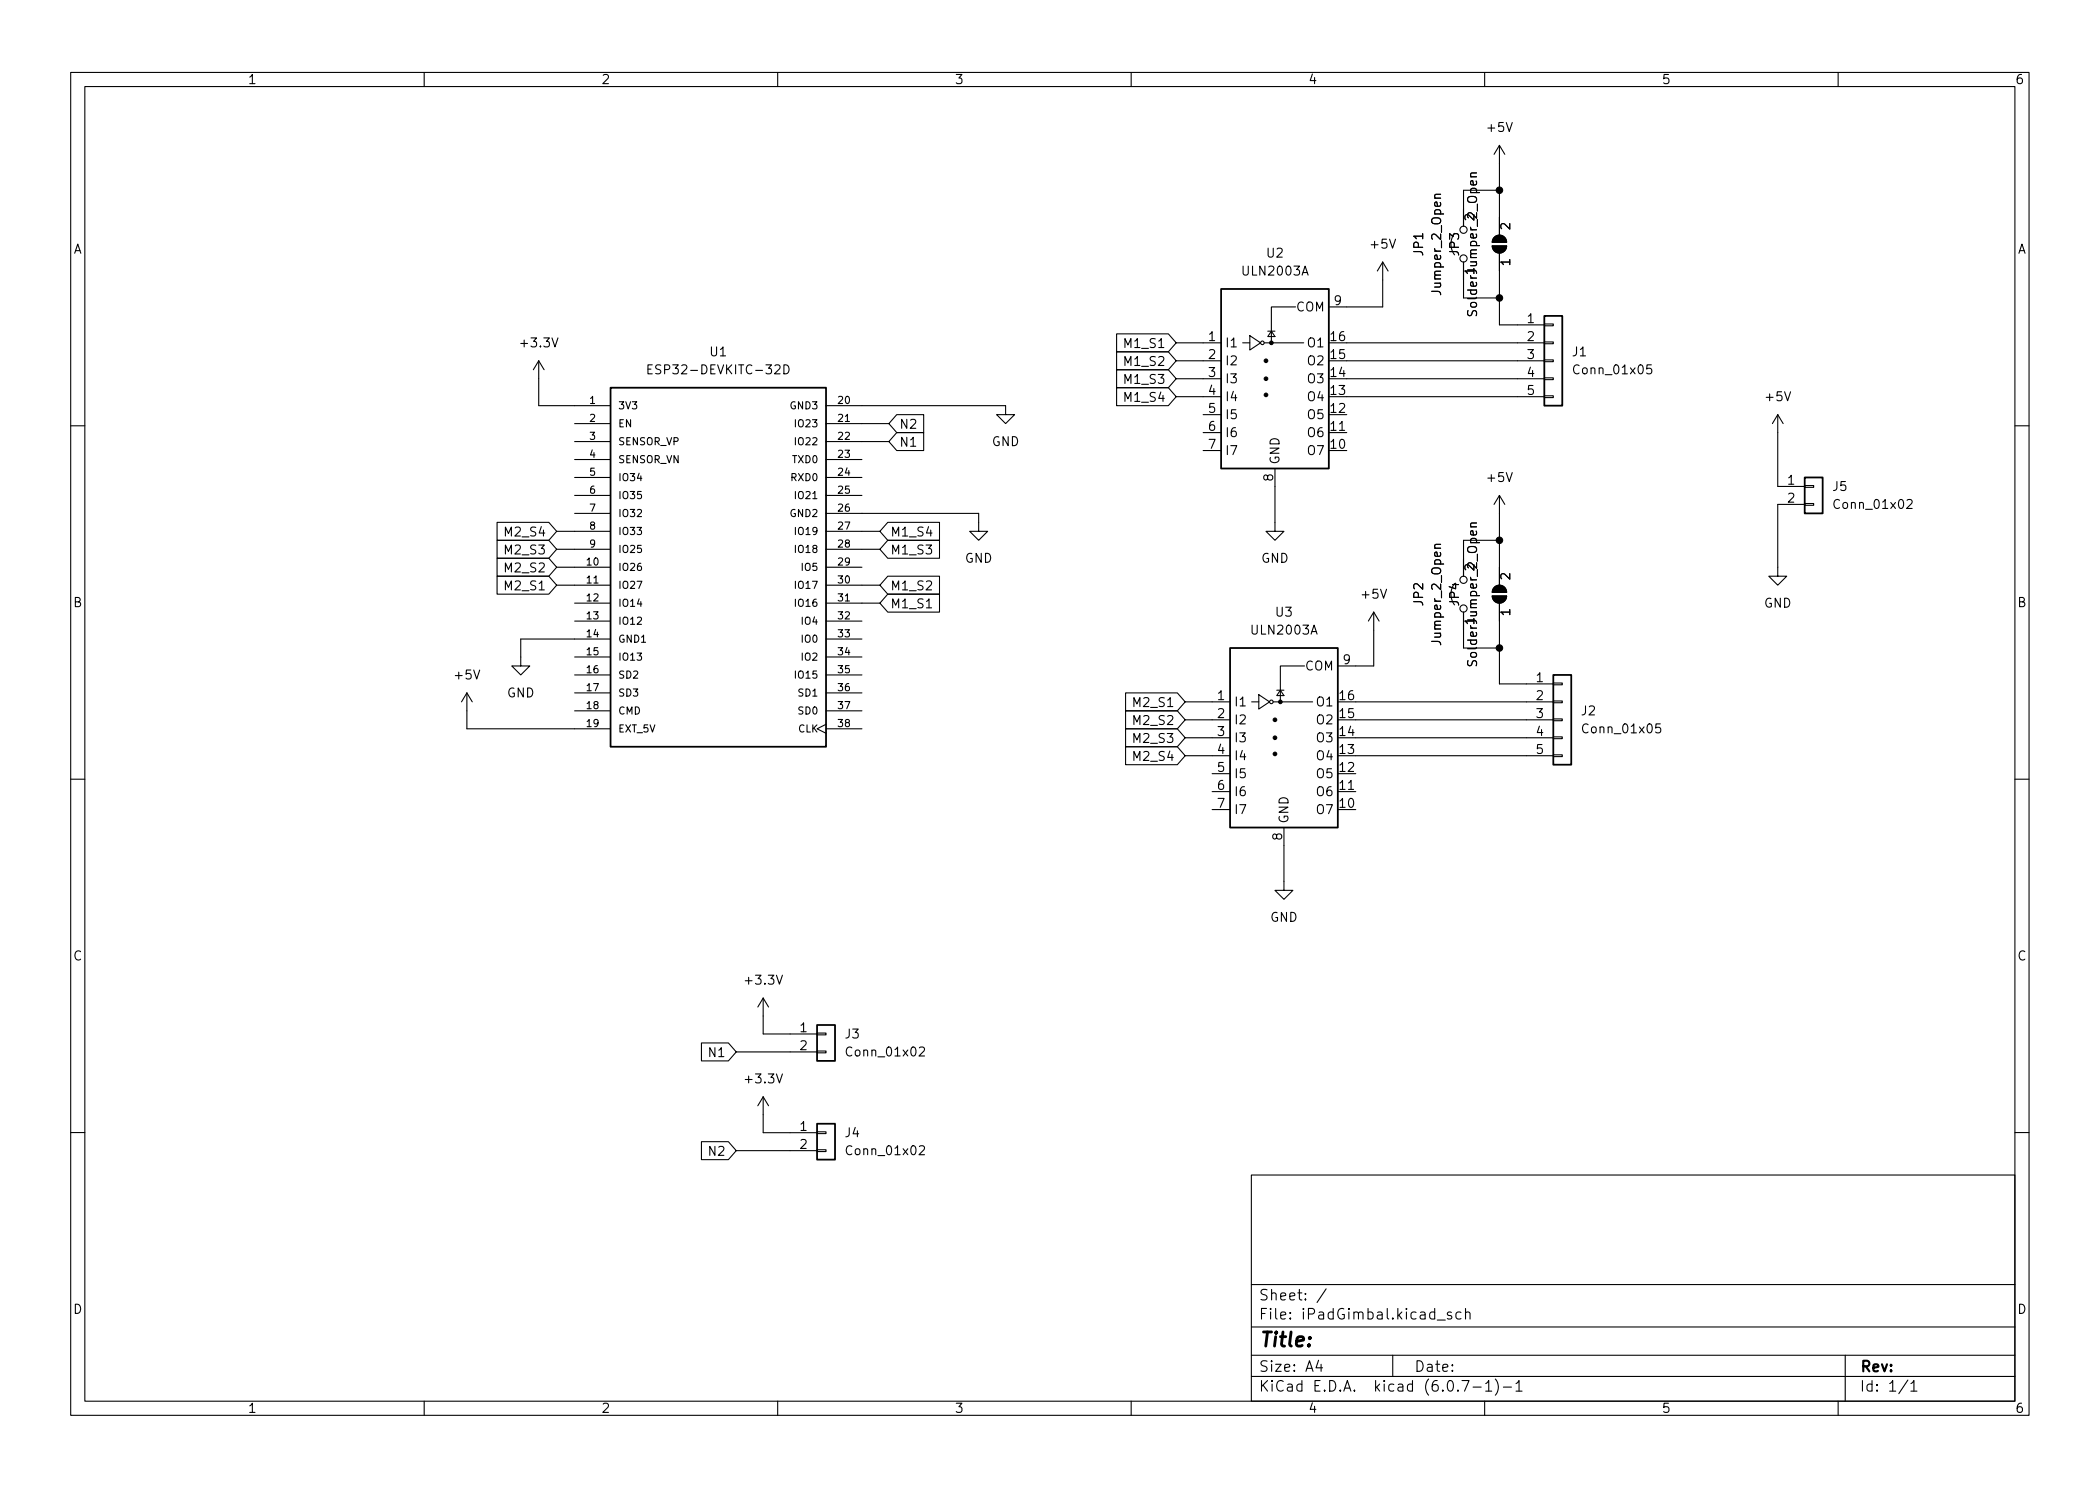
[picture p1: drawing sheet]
<svg xmlns="http://www.w3.org/2000/svg" width="297mm" height="210mm" viewBox="0 0 297 210" stroke-linecap="round" stroke-linejoin="round" font-family="sans-serif">
<g fill="none" stroke="#000" stroke-width=".15">
<path d="M10 10.2h277v190.1h-277zM12 12.2h273v186.1h-273zM60 10.2v2M110 10.2v2M160 10.2v2M210 10.2v2M260 10.2v2M195.6 37.1l-.8 1.2M195.6 37.1v6.3h-7.6M195.6 37.1l.7 1.2M203.8 27.5l-.8 .1-.1 .3 .1 .1M205.7 33a2.54 2.54 0 0 0 0 3.1"/>
<path d="M207 26.9h5.1M208 25h.9M208.9 24.5h-.8l-.1 .3 .1 .2M211.1 34.8h2a1.02 1.02 0 0 1-1 1 1.02 1.02 0 0 1-1-1zM211.1 34.3a1.02 1.02 0 0 1 1-1 1.02 1.02 0 0 1 1 1M211.1 34.3h2M212.1 35.8v10.2h6.3M212.1 20.6v12.7M212.1 20.6l-.8 1.2M212.1 20.6l.8 1.2M76.2 51l-.8 1.3M76.2 51v6.4h10.2"/>
<path d="M76.2 51l.8 1.3M81.3 59.9h5.1M91.7 52.2h.4M92.3 51.6h-.6v1.3h.6M110.9 51.6a.64 .64 0 0 1 .7 .7 .64 .64 0 0 1-.7 .6zM116.8 57.4h25.4v1.3h1.3l-1.3 1.2-1.2-1.2h1.2M116.8 59.9h8.9M126.8 58.7h3.9v2.5h-3.9l-1.1-1.3zM157.9 49.8h7.4l1.1 1.2-1.1 1.3h-7.4zM157.9 47.2h7.4l1.1 1.3-1.1 1.3h-7.4zM157.9 52.3h7.4l1.1 1.3-1.1 1.3h-7.4zM157.9 54.9h7.4l1.1 1.2-1.1 1.3h-7.4z"/>
<path d="M166.4 48.5h6.3M166.4 51h6.3M166.4 53.6h6.3M166.4 56.1h6.3M170.2 58.7h2.5M175.8 48.5h1M176.8 47.5l1.5 1-1.5 1zM178.8 48.5h5.6M179.3 46.9h1M179.8 46.9l.5 .7h-1zM183.3 43.4h-3.5v5.1M190.5 48.5h27.9"/>
<path d="M190.5 51h27.9M190.5 53.6h27.9M190.5 56.1h27.9M207 42.2h5.1M218.4 56h1.3v.3h-1.3zM218.4 53.5h1.3v.2h-1.3zM218.4 50.9h1.3v.3h-1.3zM218.4 48.4h1.3v.2h-1.3zM218.4 45.8h1.3v.3h-1.3zM233.6 51.6h-.6l-.1 .6 .2-.1 .4 .1 .1 .1v.5l-.2 .1h-.3l-.2-.1M251.5 58.7l-.8 1.2M251.5 58.7v10.1h3.8"/>
<path d="M251.5 58.7l.7 1.2M10 60.2h2M70.3 76.4h7.3l1.1 1.3-1.1 1.3h-7.3zM70.3 79h7.3l1.1 1.3-1.1 1.2h-7.3zM70.3 73.9h7.3l1.1 1.3-1.1 1.2h-7.3zM78.7 75.2h7.7M78.7 77.7h7.7M81.3 62.5h5.1M81.3 65h5.1M81.3 67.6h5.1M81.3 70.1h5.1M81.3 72.6h5.1"/>
<path d="M116.8 72.6h21.6v2.6h1.3l-1.3 1.2-1.2-1.2h1.2M116.8 62.5h8.9M116.8 65h5.1M116.8 67.6h5.1M116.8 70.1h5.1M116.8 75.2h7.7M116.8 77.7h7.7M125.6 76.4h7.3v2.6h-7.3l-1.1-1.3zM125.6 73.9h7.3v2.5h-7.3l-1.1-1.2zM126.8 61.2h3.9v2.5h-3.9l-1.1-1.2zM170.2 61.2h2.5M170.2 63.7h2.5"/>
<path d="M180.3 66.3v8.9h1.3l-1.3 1.2-1.2-1.2h1.2M188 61.2h2.5M203.8 77l-.8 .1-.1 .3 .1 .2M207 76.4h5.1M208 74.5h.9M208.9 74l-.8 .1-.1 .3 .1 .1M212.1 70.1v12.7M212.1 70.1l-.8 1.3M212.1 70.1l.8 1.3M255.3 71.2h1.2v.3h-1.2zM255.3 68.7h1.2v.3h-1.2zM255.3 71.4h-3.8v10.1h1.2l-1.2 1.3-1.3-1.3h1.3"/>
<path d="M269.7 70.8l.2-.1h.3l.2 .1 .1 .2-.1 .2-.7 .7h.8M285 60.2h2M66 98l-.7 1.3M66 98v5.1h20.4M66 98l.8 1.3M70.3 81.5h7.3l1.1 1.3-1.1 1.3h-7.3zM78.7 80.3h7.7M78.7 82.8h7.7M81.3 85.3h5.1M81.3 87.9h5.1M81.3 93h5.1M81.3 95.5h5.1"/>
<path d="M81.3 98h5.1M86.4 90.4h-12.7v3.8h1.2l-1.2 1.3-1.3-1.3h1.3M116.8 80.3h5.1M116.8 82.8h7.7M116.8 85.3h7.7M116.8 87.9h5.1M116.8 90.4h5.1M116.8 93h5.1M116.8 95.5h5.1M116.8 98h5.1M125.6 84.1h7.3v2.5h-7.3l-1.1-1.3zM125.6 81.5h7.3v2.6h-7.3l-1.1-1.3z"/>
<path d="M131 86h.8M159.2 98h7.3l1.1 1.3-1.1 1.3h-7.3zM167.6 99.3h6.4M177 99.3h1.1M178.1 98.3l1.5 1-1.5 1zM180.1 99.3h5.6M180.6 97.7h1M181.1 97.7l.5 .7h-1zM184.5 94.2h-3.4v5.1M191.8 99.3h27.9M194.3 86.6l-.8 1.3M194.3 86.6v7.6h-5.1"/>
<path d="M194.3 86.6l.8 1.3M205.7 82.5a2.54 2.54 0 0 0 0 3.1M207 91.7h5.1M211.1 84.3h2a1.02 1.02 0 0 1-1 1 1.02 1.02 0 0 1-1-1zM211.4 83.1a1.02 1.02 0 0 1 1.1-.2 1.02 1.02 0 0 1 .6 .9h-2l.1-.4zM212.1 85.3v11.5h7.6M219.7 99.2h1.3v.2h-1.3zM219.7 96.6h1.3v.3h-1.3zM10 110.2h2M81.3 100.6h5.1M116.8 102.5l-1.2 .6 1.2 .7M116.8 100.6h5.1"/>
<path d="M116.8 103.1h5.1M159.2 105.7h7.3l1.1 1.2-1.1 1.3h-7.3zM159.2 103.1h7.3l1.1 1.3-1.1 1.3h-7.3zM159.2 100.6h7.3l1.1 1.2-1.1 1.3h-7.3zM167.6 101.8h6.4M167.6 104.4h6.4M167.6 106.9h6.4M171.4 112h2.6M171.4 109.5h2.6M171.4 114.5h2.6M181.6 117.1v8.9h1.3l-1.3 1.2-1.3-1.2h1.3M189.2 112h2.6"/>
<path d="M191.8 101.8h27.9M191.8 104.4h27.9M191.8 106.9h27.9M219.7 106.8h1.3v.3h-1.3zM219.7 104.3h1.3v.2h-1.3zM219.7 101.7h1.3v.3h-1.3zM234.8 102.4h-.6v.6l.2-.1 .4 .1 .1 .1-.1 .5-.1 .1h-.3l-.2-.1M285 110.2h2M99.2 147.6h3.8l1.1 1.2-1.1 1.3h-3.8zM104.1 148.8h11.5M107.9 155.2v5.1h7.7M107.9 155.2l-.7 1.3"/>
<path d="M107.9 141.2v5.1h7.7M107.9 155.2l.8 1.3M107.9 141.2l-.7 1.3M107.9 141.2l.8 1.3M115.6 148.7h1.2v.3h-1.2zM115.6 146.2h1.2v.2h-1.2zM130 148.3l.2-.2h.3l.2 .2 .1 .2-.1 .2-.7 .7h.8M10 160.2h2M99.2 161.5h3.8l1.1 1.3-1.1 1.3h-3.8zM104.1 162.8h11.5M115.6 162.7h1.2v.2h-1.2zM115.6 160.1h1.2v.3h-1.2z"/>
<path d="M130 162.2l.2-.1h.3l.2 .1 .1 .3-.1 .2-.7 .7h.8M177 166.3h108v32h-108zM285 160.2h2M60 198.3v2M110 198.3v2M160 198.3v2M177 194.8h108M177 191.8h108M177 187.8h108M177 181.8h108M186.5 192.5l-.4 1h1M186.9 193v1"/>
<path d="M187.6 182.4l-1.3 1.9M197 191.8v3M203.3 186.8h1.1M205.3 185.7l-.4-.1-.2 .2 .1 .3 .5 .1 .1 .1-.1 .3h-.2h-.4M206.6 185.7l-.4-.1-.3 .3v.4l.2 .3h.1h.4M206.8 195.3h1l-.7 1.5M207.3 185.8a.37 .37 0 0 1 .6 0v.8M207.3 185.1v1.5M208.4 196.3h1.1M210 198.3v2M210.1 195.8l.5-.5v1.5M210.1 196.8h.9"/>
<path d="M211.5 195.1a1.72 1.72 0 0 1 0 2.3M212.6 196.3h1.2M214.4 195.8l.5-.5v1.5M214.4 196.8h.9M260 198.3v2M261 191.8v6.5M269.9 195.3l-1.3 1.9M270.3 195.8l.4-.5v1.5M270.3 196.8h.9"/>
<circle cx="207" cy="32.5" r=".51"/>
<circle cx="207" cy="36.6" r=".51"/>
<circle cx="178.6" cy="48.5" r=".25"/>
<circle cx="179.8" cy="99.3" r=".25"/>
<circle cx="207" cy="86.1" r=".51"/>
<circle cx="207" cy="82" r=".51"/>
</g>
<path d="M86.4 54.9h30.4v50.8h-30.4zM172.7 40.9h15.3v25.4h-15.3zM218.4 44.7h2.6v12.7h-2.6zM255.3 67.6h2.5v5h-2.5zM174 91.7h15.2v25.4h-15.2zM219.7 95.5h2.5v12.7h-2.5zM115.6 159h2.5v5.1h-2.5zM115.6 145h2.5v5.1h-2.5z" fill="none" stroke="#000" stroke-width=".25"/>
<g fill="#000" stroke="#000" stroke-width=".15">
<path d="M211.1 34.8h2a1.02 1.02 0 0 1-1 1 1.02 1.02 0 0 1-1-1zM211.4 33.6a1.02 1.02 0 0 1 1.1-.3 1.02 1.02 0 0 1 .6 1h-2l.1-.4zM211.1 84.3h2a1.02 1.02 0 0 1-1 1 1.02 1.02 0 0 1-1-1zM211.4 83.1a1.02 1.02 0 0 1 1.1-.2 1.02 1.02 0 0 1 .6 .9h-2l.1-.4z"/>
<circle cx="212.1" cy="26.9" r=".46"/>
<circle cx="179.1" cy="55.9" r=".25"/>
<circle cx="179.1" cy="53.6" r=".25"/>
<circle cx="179.1" cy="51" r=".25"/>
<circle cx="179.8" cy="48.5" r=".25"/>
<circle cx="212.1" cy="42.2" r=".46"/>
<circle cx="212.1" cy="76.4" r=".46"/>
<circle cx="181.1" cy="99.3" r=".25"/>
<circle cx="212.1" cy="91.7" r=".46"/>
<circle cx="180.3" cy="106.7" r=".25"/>
<circle cx="180.3" cy="101.8" r=".25"/>
<circle cx="180.3" cy="104.4" r=".25"/>
</g>
<text font-size="2.8" x="178" y="190.6">Title:</text>
<g font-size="2.1">
<text x="178" y="184">Sheet: /</text>
<text x="178" y="186.7">File: iPadGimbal.kicad_sch</text>
<text x="178" y="196.9">KiCad E.D.A. kicad (6.0.7-1)-1</text>
<text x="178" y="194.1">Size: A4</text>
<text x="200" y="194.1">Date:</text>
<text x="263" y="194.1">Rev:</text>
<text x="263" y="196.9">Id: 1/1</text>
</g>
<g font-size="1.8">
<text x="35" y="11.9">1</text>
<text x="85" y="11.9">2</text>
<text x="135" y="11.9">3</text>
<text x="185" y="11.9">4</text>
<text x="235" y="11.9">5</text>
<text x="285" y="11.9">6</text>
<text x="210.5" y="18.7">+5V</text>
<text x="10.3" y="35.9">A</text>
<text x="194" y="35.2">+5V</text>
<text x="208.5" y="31.2" transform="rotate(-90 208.5 31.2)">2</text>
<text x="213.6" y="32.5" transform="rotate(-90 213.6 32.5)">2</text>
<text x="285.3" y="35.9">A</text>
<text x="175.9" y="39">ULN2003A</text>
<text x="179.2" y="36.4">U2</text>
<text x="201.3" y="36.1" transform="rotate(-90 201.3 36.1)">JP1</text>
<text x="203.8" y="41.5" transform="rotate(-90 203.8 41.5)">Jumper_2_Open</text>
<text x="206.4" y="36.1" transform="rotate(-90 206.4 36.1)">JP3</text>
<text x="208.5" y="38.8" transform="rotate(-90 208.5 38.8)">1</text>
<text x="213.6" y="37.6" transform="rotate(-90 213.6 37.6)">1</text>
<text x="183.3" y="44.1">COM</text>
<text x="188.7" y="43.2">9</text>
<text x="208.9" y="44.2" transform="rotate(-90 208.9 44.2)">SolderJumper_2_Open</text>
<text x="216" y="45.7">1</text>
<text x="73.9" y="49.1">+3.3V</text>
<text x="92.8" y="53">ESP32-DEVKITC-32D</text>
<text x="100.5" y="50.4">U1</text>
<text x="159.3" y="51.8">M1_S2</text>
<text x="159.3" y="49.2">M1_S1</text>
<text x="171" y="48.3">1</text>
<text x="171" y="50.8">2</text>
<text x="171" y="53.3">3</text>
<text x="173.2" y="49.1">I1</text>
<text x="173.2" y="51.7">I2</text>
<text x="185.1" y="51.7">O2</text>
<text x="185.1" y="49.1">O1</text>
<text x="188.2" y="53.3">14</text>
<text x="188.2" y="50.8">15</text>
<text x="188.2" y="48.3">16</text>
<text x="216" y="48.3">2</text>
<text x="216" y="50.8">3</text>
<text x="216" y="53.3">4</text>
<text x="222.4" y="50.4">J1</text>
<text x="222.9" y="53">Conn_01x05</text>
<text x="159.3" y="54.3">M1_S3</text>
<text x="159.3" y="56.9">M1_S4</text>
<text x="171" y="55.9">4</text>
<text x="171" y="58.4">5</text>
<text x="173.2" y="54.2">I3</text>
<text x="173.2" y="56.8">I4</text>
<text x="173.2" y="59.3">I5</text>
<text x="185.1" y="59.3">O5</text>
<text x="185.1" y="56.8">O4</text>
<text x="185.1" y="54.2">O3</text>
<text x="188.2" y="58.4">12</text>
<text x="188.2" y="55.9">13</text>
<text x="216" y="55.9">5</text>
<text x="249.9" y="56.8">+5V</text>
<text x="127.2" y="60.7">N2</text>
<text x="127.2" y="63.2">N1</text>
<text x="140.3" y="63.1">GND</text>
<text x="171" y="61">6</text>
<text x="171" y="63.5">7</text>
<text x="173.2" y="61.8">I6</text>
<text x="173.2" y="64.4">I7</text>
<text x="181" y="65.8" transform="rotate(-90 181 65.8)">GND</text>
<text x="185.1" y="64.4">O7</text>
<text x="185.1" y="61.8">O6</text>
<text x="188.2" y="63.5">10</text>
<text x="188.2" y="61">11</text>
<text x="180.1" y="68.1" transform="rotate(-90 180.1 68.1)">8</text>
<text x="210.5" y="68.2">+5V</text>
<text x="252.9" y="68.6">1</text>
<text x="252.9" y="71.1">2</text>
<text x="259.3" y="69.5">J5</text>
<text x="71.7" y="75.9">M2_S4</text>
<text x="125.9" y="75.9">M1_S4</text>
<text x="259.7" y="72">Conn_01x02</text>
<text x="71.7" y="78.4">M2_S3</text>
<text x="71.7" y="83.5">M2_S1</text>
<text x="71.7" y="81">M2_S2</text>
<text x="125.9" y="78.4">M1_S3</text>
<text x="125.9" y="83.5">M1_S2</text>
<text x="136.5" y="79.6">GND</text>
<text x="178.4" y="79.6">GND</text>
<text x="208.5" y="80.8" transform="rotate(-90 208.5 80.8)">2</text>
<text x="213.6" y="82" transform="rotate(-90 213.6 82)">2</text>
<text x="10.3" y="85.9">B</text>
<text x="125.9" y="86.1">M1_S1</text>
<text x="177.2" y="89.8">ULN2003A</text>
<text x="180.5" y="87.2">U3</text>
<text x="192.7" y="84.7">+5V</text>
<text x="201.3" y="85.6" transform="rotate(-90 201.3 85.6)">JP2</text>
<text x="206.4" y="85.6" transform="rotate(-90 206.4 85.6)">JP4</text>
<text x="208.5" y="88.4" transform="rotate(-90 208.5 88.4)">1</text>
<text x="213.6" y="87.1" transform="rotate(-90 213.6 87.1)">1</text>
<text x="249.5" y="86">GND</text>
<text x="285.3" y="85.9">B</text>
<text x="184.6" y="94.9">COM</text>
<text x="190" y="94">9</text>
<text x="203.8" y="91" transform="rotate(-90 203.8 91)">Jumper_2_Open</text>
<text x="208.9" y="93.8" transform="rotate(-90 208.9 93.8)">SolderJumper_2_Open</text>
<text x="64.4" y="96.1">+5V</text>
<text x="71.7" y="98.7">GND</text>
<text x="160.6" y="100">M2_S1</text>
<text x="172.2" y="99.1">1</text>
<text x="172.2" y="101.6">2</text>
<text x="174.5" y="99.9">I1</text>
<text x="186.4" y="99.9">O1</text>
<text x="189.5" y="101.6">15</text>
<text x="189.5" y="99.1">16</text>
<text x="217.3" y="96.5">1</text>
<text x="217.3" y="99.1">2</text>
<text x="217.3" y="101.6">3</text>
<text x="223.7" y="101.2">J2</text>
<text x="160.6" y="107.7">M2_S4</text>
<text x="160.6" y="105.1">M2_S3</text>
<text x="160.6" y="102.6">M2_S2</text>
<text x="172.2" y="104.1">3</text>
<text x="172.2" y="106.7">4</text>
<text x="174.5" y="102.5">I2</text>
<text x="174.5" y="105">I3</text>
<text x="174.5" y="107.6">I4</text>
<text x="186.4" y="107.6">O4</text>
<text x="186.4" y="105">O3</text>
<text x="186.4" y="102.5">O2</text>
<text x="189.5" y="106.7">13</text>
<text x="189.5" y="104.1">14</text>
<text x="217.3" y="104.1">4</text>
<text x="217.3" y="106.7">5</text>
<text x="224.2" y="103.8">Conn_01x05</text>
<text x="172.2" y="109.2">5</text>
<text x="172.2" y="111.8">6</text>
<text x="174.5" y="110.1">I5</text>
<text x="174.5" y="112.6">I6</text>
<text x="186.4" y="112.6">O6</text>
<text x="186.4" y="110.1">O5</text>
<text x="189.5" y="111.8">11</text>
<text x="189.5" y="109.2">12</text>
<text x="172.2" y="114.3">7</text>
<text x="174.5" y="115.2">I7</text>
<text x="181.4" y="118.9" transform="rotate(-90 181.4 118.9)">8</text>
<text x="182.2" y="116.6" transform="rotate(-90 182.2 116.6)">GND</text>
<text x="186.4" y="115.2">O7</text>
<text x="189.5" y="114.3">10</text>
<text x="179.6" y="130.4">GND</text>
<text x="10.3" y="135.9">C</text>
<text x="285.3" y="135.9">C</text>
<text x="105.6" y="139.3">+3.3V</text>
<text x="100.5" y="149.6">N1</text>
<text x="113.2" y="146">1</text>
<text x="113.2" y="148.6">2</text>
<text x="119.6" y="146.9">J3</text>
<text x="120" y="149.5">Conn_01x02</text>
<text x="105.6" y="153.3">+3.3V</text>
<text x="113.2" y="160">1</text>
<text x="119.6" y="160.9">J4</text>
<text x="100.5" y="163.5">N2</text>
<text x="113.2" y="162.6">2</text>
<text x="120" y="163.4">Conn_01x02</text>
<text x="10.3" y="185.9">D</text>
<text x="285.3" y="185.9">D</text>
<text x="35" y="199.9">1</text>
<text x="85" y="199.9">2</text>
<text x="135" y="199.9">3</text>
<text x="185" y="199.9">4</text>
<text x="235" y="199.9">5</text>
<text x="285" y="199.9">6</text>
</g>
<g font-size="1.4">
<text x="83.4" y="57.1">1</text>
<text x="83.4" y="59.7">2</text>
<text x="87.4" y="57.9">3V3</text>
<text x="111.9" y="57.9">GND3</text>
<text x="118.6" y="57.1">20</text>
<text x="118.6" y="59.7">21</text>
<text x="83.4" y="62.2">3</text>
<text x="83.4" y="64.8">4</text>
<text x="87.4" y="60.4">EN</text>
<text x="87.4" y="63">SENSOR_VP</text>
<text x="87.4" y="65.5">SENSOR_VN</text>
<text x="112.2" y="65.5">TXD0</text>
<text x="112.8" y="60.4">IO23</text>
<text x="112.8" y="63">IO22</text>
<text x="118.6" y="62.2">22</text>
<text x="118.6" y="64.8">23</text>
<text x="83.4" y="67.3">5</text>
<text x="83.4" y="69.8">6</text>
<text x="87.4" y="68.1">IO34</text>
<text x="87.4" y="70.6">IO35</text>
<text x="112.1" y="68.1">RXD0</text>
<text x="112.8" y="70.6">IO21</text>
<text x="118.6" y="67.3">24</text>
<text x="118.6" y="69.8">25</text>
<text x="83.4" y="72.4">7</text>
<text x="83.4" y="74.9">8</text>
<text x="83.4" y="77.5">9</text>
<text x="87.4" y="73.1">IO32</text>
<text x="87.4" y="75.7">IO33</text>
<text x="111.9" y="73.1">GND2</text>
<text x="112.8" y="75.7">IO19</text>
<text x="118.6" y="72.4">26</text>
<text x="118.6" y="74.9">27</text>
<text x="118.6" y="77.5">28</text>
<text x="83" y="80">10</text>
<text x="83" y="82.5">11</text>
<text x="87.4" y="80.8">IO26</text>
<text x="87.4" y="83.3">IO27</text>
<text x="87.4" y="78.2">IO25</text>
<text x="112.8" y="78.2">IO18</text>
<text x="112.8" y="83.3">IO17</text>
<text x="113.5" y="80.8">IO5</text>
<text x="118.6" y="80">29</text>
<text x="118.6" y="82.5">30</text>
<text x="83" y="85.1">12</text>
<text x="83" y="87.6">13</text>
<text x="87.4" y="85.8">IO14</text>
<text x="87.4" y="88.4">IO12</text>
<text x="112.8" y="85.8">IO16</text>
<text x="113.5" y="88.4">IO4</text>
<text x="118.6" y="85.1">31</text>
<text x="118.6" y="87.6">32</text>
<text x="83" y="90.2">14</text>
<text x="83" y="92.7">15</text>
<text x="83" y="95.2">16</text>
<text x="87.4" y="90.9">GND1</text>
<text x="87.4" y="93.5">IO13</text>
<text x="113.5" y="90.9">IO0</text>
<text x="113.5" y="93.5">IO2</text>
<text x="118.6" y="90.2">33</text>
<text x="118.6" y="92.7">34</text>
<text x="118.6" y="95.2">35</text>
<text x="83" y="97.8">17</text>
<text x="83" y="100.3">18</text>
<text x="87.4" y="96">SD2</text>
<text x="87.4" y="98.5">SD3</text>
<text x="87.4" y="101.1">CMD</text>
<text x="112.8" y="96">IO15</text>
<text x="113.1" y="98.5">SD1</text>
<text x="113.1" y="101.1">SD0</text>
<text x="118.6" y="97.8">36</text>
<text x="118.6" y="100.3">37</text>
<text x="83" y="102.9">19</text>
<text x="87.4" y="103.6">EXT_5V</text>
<text x="112.9" y="103.6">CLK</text>
<text x="118.6" y="102.9">38</text>
</g>
</svg>
